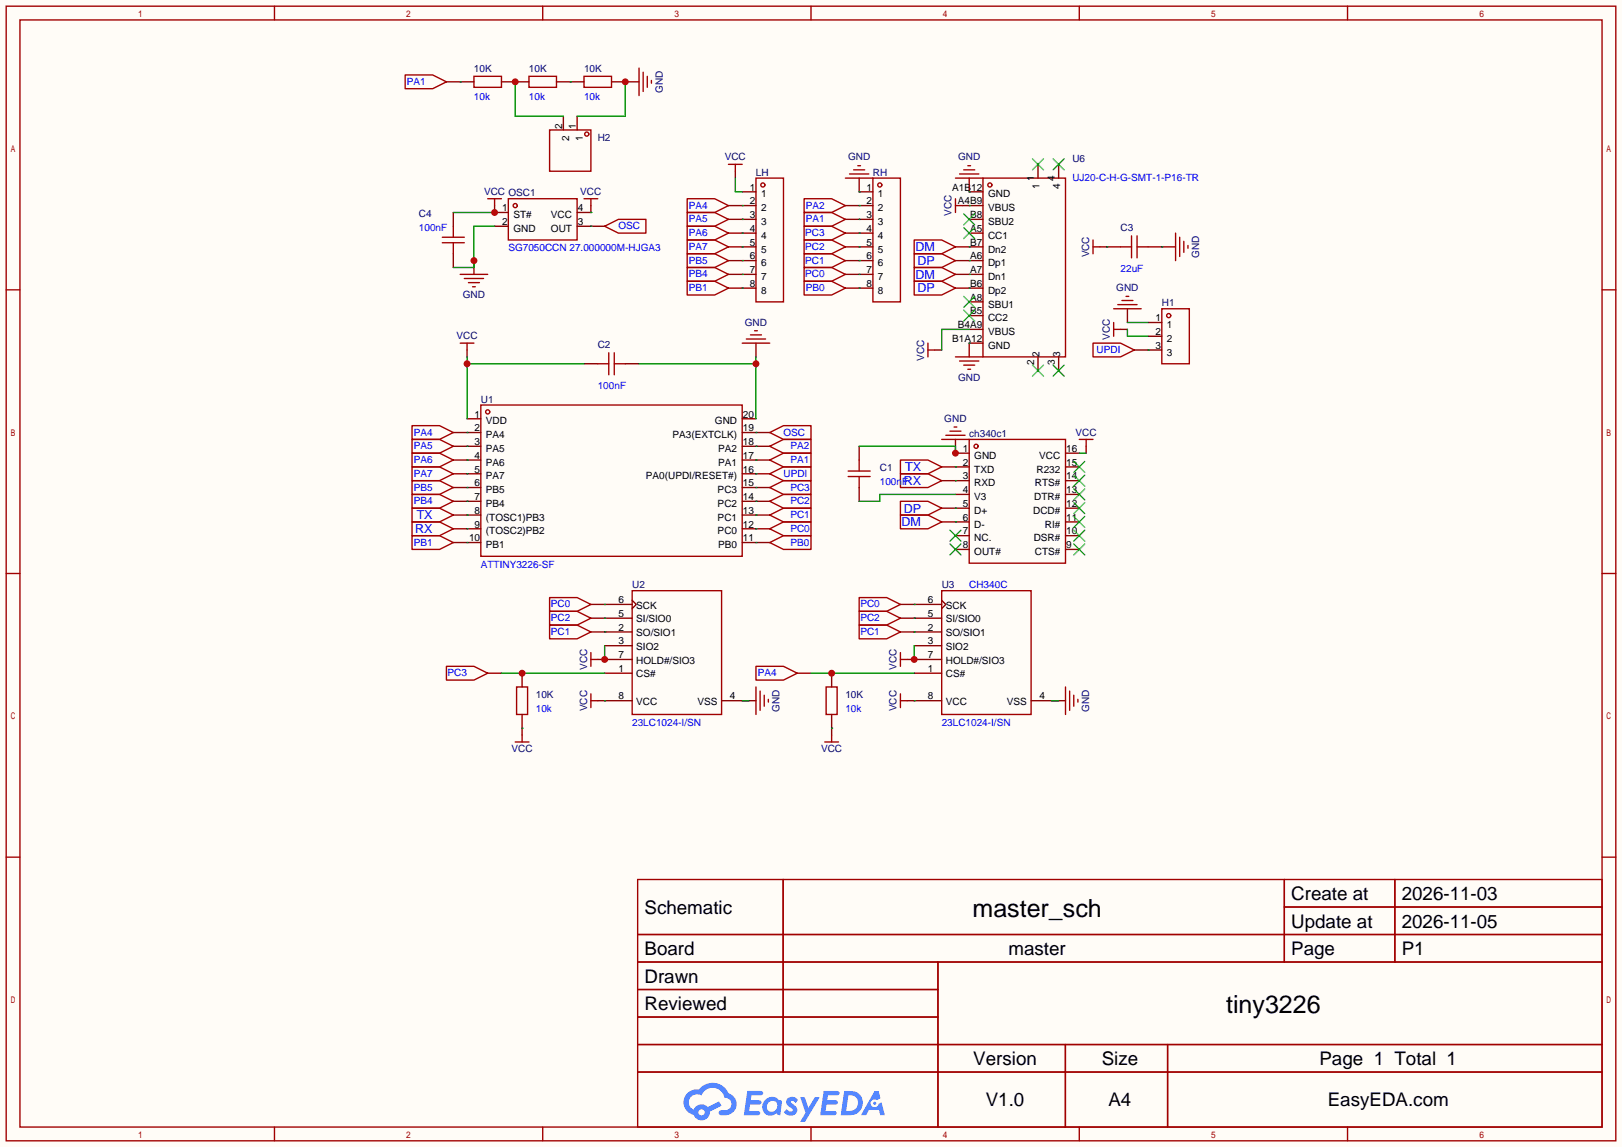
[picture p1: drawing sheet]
<svg xmlns="http://www.w3.org/2000/svg" width="299mm" height="212mm" viewBox="0 0 299 212" stroke-linecap="round" stroke-linejoin="round" font-family="sans-serif">
<path d="M0 0h299.5v211.8h-299.5z" fill="#fffcf7"/>
<g fill="none" stroke="#a10000" stroke-width=".25">
<path d="M1.1 1.1h297.2v209.6h-297.2zM3.7 3.7h292.1v204.5h-292.1zM50.7 1.1v2.6M100.2 1.1v2.6M149.7 1.1v2.6M199.3 1.1v2.6M248.8 1.1v2.6M1.1 53.5h2.6M295.8 53.5h2.5M1.1 105.9h2.6M295.8 105.9h2.5M1.1 158.3h2.6"/>
<path d="M295.8 158.3h2.5M117.7 162.4h178.1v45.8h-178.1zM117.7 172.6h178.1M117.7 177.7h178.1M144.6 162.4v35.6M173.2 177.7v30.5M237.1 162.4v15.3M237.1 167.5h58.7M257.5 162.4v15.3M117.7 182.8h55.5M117.7 192.9h178.1M117.7 187.8h55.5"/>
<path d="M117.7 198h178.1M196.7 192.9v15.3M215.6 192.9v15.3M50.7 208.2v2.5M100.2 208.2v2.5M149.7 208.2v2.5M199.3 208.2v2.5M248.8 208.2v2.5"/>
</g>
<g fill="#5487ff">
<path d="M145.5 202.8a1.3 1.3 0 0 1 1.8 .3l-.4 .6a.54 .54 0 0 0-.9-.2l.1 .2a1.58 1.58 0 0 1 1.1 1.6 1.43 1.43 0 0 1-2.5 .1l.5-.6a.64 .64 0 0 0 .5 .5 .64 .64 0 0 0 .7-.3l-.2-.2a1.6 1.6 0 0 1-1-1.6z"/>
<path d="M147.7 202.7h.9l.7 1.9 1.1-1.9h.9l-2.7 4.5h-.9l1-1.7z"/>
<path d="M138 201.5h1.6a1.31 1.31 0 0 1 1.2 .2 .4 .4 0 0 1-.3 .6h-1.8l-.1 .9h1.6a.4 .4 0 0 1 .4 .4 .4 .4 0 0 1-.4 .4h-1.7l-.2 1.2h.8a1.23 1.23 0 0 1 1.2 .2 .39 .39 0 0 1-.3 .6h-2.7z"/>
<path d="M152.1 201.5h1.6a1.32 1.32 0 0 1 1.3 .2 .39 .39 0 0 1-.4 .6h-1.7l-.2 .9h1.7a.4 .4 0 0 1 .3 .4 .4 .4 0 0 1-.4 .4h-1.7l-.2 1.2h.8a1.23 1.23 0 0 1 1.2 .2 .39 .39 0 0 1-.3 .6h-2.7z"/>
<path d="M161.5 201.5h.7l.4 1.3-.7 .4a.75 .75 0 0 0-1.1 .3 .75 .75 0 0 0 .5 1 .75 .75 0 0 0 .9-.6l.6-.3 .6 2.4h-.9l-.2-1h-1.9l-.5 1h-.9z"/>
<path d="M155.9 201.5l-.7 4.5h1.5a2.27 2.27 0 0 0 2.6-2.3 2.27 2.27 0 0 0-2.7-2.2zM156.6 202.3a1.5 1.5 0 0 1 1.8 1.5 1.5 1.5 0 0 1-1.9 1.4h-.3z"/>
<path d="M141.3 203.1a1.62 1.62 0 0 0-.4 2.1 1.62 1.62 0 0 0 2 .7l.4-.3 .3 .3 .5 .1 .3-2.5-.2-.3h-.4a1.58 1.58 0 0 0-2.5-.1zM141.9 203.6a.99 .99 0 0 1 1.6 .3 .99 .99 0 0 1-.9 1.4 .94 .94 0 0 1-1-.5 .94 .94 0 0 1 .3-1.2z"/>
<path d="M126.9 201.9a2.37 2.37 0 0 0 1.2 4 1.54 1.54 0 0 0 1.7 1 1.54 1.54 0 0 0 1.3-1.6l2.1-1.1-.5-.8-2 1.1a1.57 1.57 0 0 0-2.6 .4 1.5 1.5 0 0 1-.8-2.1 1.5 1.5 0 0 1 2.2-.5 2.23 2.23 0 0 1 2.3-1.4 2.23 2.23 0 0 1 2 1.8 1.16 1.16 0 0 1 1.2 1.1 1.16 1.16 0 0 1-1 1.3h-.7a.47 .47 0 0 0-.6 .3 .47 .47 0 0 0 .4 .6 2.23 2.23 0 0 0 2.3-.7 2.23 2.23 0 0 0 .4-2.3 2.16 2.16 0 0 0-1.3-1.1 3.2 3.2 0 0 0-5.4-.7l-1.2 .1zM129 205.4a.58 .58 0 0 1 1.1 0 .58 .58 0 0 1-1.1 0z"/>
<circle cx="161.5" cy="203.8" r=".28"/>
</g>
<g fill="none" stroke="#a10000" stroke-width=".25">
<path d="M81.7 44.8h4M81.7 43.8h4M83.7 41.8v2M83.7 44.8v2.1M110.4 67.2h2M112.4 65.2v4M113.4 67.2h2M113.4 65.2v4M175.4 79.6h2M176.1 78.9h.6M76.1 96.4h5.1l2.5 1.3-2.5 1.2h-5.1zM76.1 93.9h5.1l2.5 1.2-2.5 1.3h-5.1z"/>
<path d="M156.6 87h4.1M156.6 88h4.1M158.6 85v2M158.6 88v2M166.2 87.5h5.1l2.6 1.3-2.6 1.2h-5.1zM166.2 85h5.1l2.6 1.2-2.6 1.3h-5.1zM173.9 81.2h5M174.6 80.4h3.6M178.9 81.2h17.8v22.8h-17.8zM199.3 81.2h2.5M200.5 81.2v1.2"/>
<circle cx="180.2" cy="82.4" r=".38"/>
</g>
<g fill="none" stroke="#870000" stroke-width=".25">
<path d="M83.7 39.2v2.6M83.7 46.9v2.5M107.8 67.2h2.6M115.4 67.2h2.6M83.7 97.7h2.5M83.7 95.1h2.5M158.6 82.4v2.6M158.6 90v2.6M173.9 86.2h5M173.9 88.8h5M176.4 81.2v2.5h2.5M176.4 91.3h2.5"/>
<path d="M176.4 93.9h2.5M176.4 96.4h2.5M176.4 98.9h2.5M196.7 83.7h2.6M196.7 86.2h2.6M196.7 88.8h2.6M196.7 91.3h2.6M196.7 93.9h2.6M196.7 96.4h2.6M196.7 98.9h2.6M200.5 82.4v1.3M176.4 101.5h2.5"/>
<path d="M196.7 101.5h2.6"/>
</g>
<g fill="none" stroke="#3c3" stroke-width=".25">
<path d="M175.4 97.9l2 2M177.4 97.9l-2 2M198.2 97.9l2.1 2M198.2 95.4l2.1 2M198.2 92.8l2.1 2.1M198.2 90.3l2.1 2M198.2 87.8l2.1 2M198.2 85.2l2.1 2M200.3 97.9l-2.1 2M200.3 95.4l-2.1 2M200.3 92.8l-2.1 2.1M200.3 90.3l-2.1 2"/>
<path d="M200.3 87.8l-2.1 2M200.3 85.2l-2.1 2M175.4 100.5l2 2M177.4 100.5l-2 2M198.2 100.5l2.1 2M200.3 100.5l-2.1 2"/>
</g>
<path d="M158.6 82.4h17.8v1.3M176.4 88.8h.1M176.4 86.2h.1M199.3 83.7h1.2" fill="none" stroke="#008700" stroke-width=".25"/>
<circle cx="176.4" cy="83.7" r=".63" fill="#c00"/>
<g fill="none" stroke="#008700" stroke-width=".25">
<path d="M178.9 35.4h.1M178.9 38h.1M178.9 45.6h.1M178.9 48.1h.1M178.9 50.7h.1M178.9 53.2h.1M118 67.2h21.6M139.6 65.9v11.4M178.9 63.4h.1M178.9 60.8h-5v3.8M176.4 93.9h.1M176.4 96.4h.1"/>
<path d="M176.4 91.3h-14v1.3h-3.8"/>
</g>
<g fill="none" stroke="#870000" stroke-width=".25">
<path d="M177.7 38h3.8M178.9 32.9v2.5h2.6M191.6 30.4v2.5M195.5 30.4v2.5M176.4 53.2h5.1M176.4 50.7h5.1M176.4 48.1h5.1M176.4 45.6h5.1M178.9 58.3h2.6M178.9 55.8h2.6M178.9 43.1h2.6M178.9 40.5h2.6"/>
<path d="M86.2 77.3h2.6M86.2 79.9h2.6M137 77.3h2.6M137 79.9h2.6M139.6 63.4v2.5M172.6 64.6h1.3M178.9 60.8h2.6M181.5 63.4h-2.6v2.5M191.6 65.9v2.6M195.5 65.9v2.6M86.2 82.4h2.6M86.2 85h2.6"/>
<path d="M86.2 87.5h2.6M86.2 90h2.6M86.2 92.6h2.6M86.2 95.1h2.6M86.2 97.7h2.6M137 82.4h2.6M137 85h2.6M137 87.5h2.6M137 90h2.6M137 92.6h2.6M137 95.1h2.6M137 97.7h2.6"/>
<path d="M173.9 93.9h2.5M173.9 96.4h2.5M86.2 100.2h2.6M137 100.2h2.6"/>
</g>
<g fill="none" stroke="#a10000" stroke-width=".25">
<path d="M176.4 32.9h5.1M176.4 36.7v2.5M176.4 38h1.3M177.2 32.1h3.5M177.9 31.4h2.1M178.7 30.6h.5M181.5 32.9h15.2v33h-15.2zM168.8 44.3h5.1l2.5 1.3-2.5 1.3h-5.1zM168.8 46.9h5.1l2.5 1.2-2.5 1.3h-5.1zM168.8 49.4h5.1l2.5 1.3-2.5 1.2h-5.1zM168.8 51.9h5.1l2.5 1.3-2.5 1.3h-5.1zM88.8 74.8h48.2v27.9h-48.2z"/>
<path d="M137 63.4h5.1M137.8 62.6h3.6M138.6 61.8h2M139.3 61.1h.5M171.3 63.4v2.5M171.3 64.6h1.3M176.4 65.9h5.1M177.2 66.7h3.5M177.9 67.4h2.1M178.7 68.2h.5M166.2 92.6h5.1l2.6 1.3-2.6 1.2h-5.1zM166.2 95.1h5.1l2.6 1.3-2.6 1.3h-5.1z"/>
<circle cx="182.8" cy="34.2" r=".38"/>
<circle cx="90" cy="76.1" r=".38"/>
</g>
<g fill="none" stroke="#3c3" stroke-width=".25">
<path d="M177.9 39.5l2.1 2M180 39.5l-2.1 2M190.6 29.3l2.1 2.1M192.7 29.3l-2.1 2.1M194.4 29.3l2.1 2.1M196.5 29.3l-2.1 2.1M177.9 57.3l2.1 2M177.9 54.7l2.1 2.1M177.9 42l2.1 2.1M180 57.3l-2.1 2M180 54.7l-2.1 2.1M180 42l-2.1 2.1"/>
<path d="M190.6 67.4l2.1 2.1M192.7 67.4l-2.1 2.1M194.4 67.4l2.1 2.1M196.5 67.4l-2.1 2.1"/>
</g>
<circle cx="139.6" cy="67.2" r=".63" fill="#c00"/>
<path d="M86.2 64.6v1.3" fill="none" stroke="#870000" stroke-width=".25"/>
<path d="M85 63.4h2.5M86.2 63.4v1.2" fill="none" stroke="#a10000" stroke-width=".25"/>
<path d="M86.2 65.9v11.4M86.2 67.2h21.6" fill="none" stroke="#008700" stroke-width=".25"/>
<circle cx="86.2" cy="67.2" r=".63" fill="#c00"/>
<g fill="none" stroke="#008700" stroke-width=".25">
<path d="M109.1 39.2h.1M91.3 41.8h-3.8v7.6h-3.8M204.3 45.6h.1M214.5 45.6h.1M86.2 79.9h.1M86.2 95.1h.1M86.2 97.7h.1M86.2 82.4h.1M86.2 85h.1M86.2 87.5h.1M86.2 90h.1M86.2 92.6h.1"/>
<path d="M139.6 92.6h.1M139.6 82.4h.1M139.6 85h.1M139.6 95.1h.1M139.6 90h.1M139.6 97.7h.1M139.6 87.5h.1M86.2 100.2h.1M139.6 100.2h.1"/>
</g>
<g fill="none" stroke="#870000" stroke-width=".25">
<path d="M82.4 15.1h2.6M91.3 39.2h2.6M109.1 38v1.2h-2.5M134.5 38h2.5M156.1 38h2.5M87.5 48.1v2.6M91.3 41.8h2.6M106.6 41.8h2.5M134.5 50.7h2.5M134.5 43.1h2.5M134.5 45.6h2.5M134.5 53.2h2.5"/>
<path d="M134.5 40.5h2.5M134.5 48.1h2.5M156.1 50.7h2.5M156.1 43.1h2.5M156.1 45.6h2.5M156.1 53.2h2.5M156.1 40.5h2.5M156.1 48.1h2.5M203.1 45.6h3.8M212 45.6h5M83.7 79.9h2.5M209.4 64.6h2.6"/>
<path d="M83.7 92.6h2.5M83.7 90h2.5M83.7 87.5h2.5M83.7 85h2.5M83.7 82.4h2.5M139.6 95.1h2.5M139.6 97.7h2.5M139.6 92.6h2.5M139.6 90h2.5M139.6 87.5h2.5M139.6 85h2.5M139.6 82.4h2.5"/>
<path d="M83.7 100.2h2.5M109.1 114.2h2.5M109.1 111.6h2.5M109.1 116.7h2.5M139.6 100.2h2.5M166.2 114.2h2.6M166.2 111.6h2.6M166.2 116.7h2.6M90 124.3h2.6M96.4 124.3v2.6M96.4 132v2.5M147.2 124.3h2.5"/>
<path d="M153.5 124.3v2.6M153.5 132v2.5"/>
</g>
<g fill="none" stroke="#a10000" stroke-width=".25">
<path d="M74.8 13.8h5.1l2.5 1.3-2.5 1.3h-5.1zM93.9 36.7h12.7v7.6h-12.7zM107.8 36.7h2.6M109.1 36.7v1.3M126.9 36.7h5.1l2.5 1.3-2.5 1.2h-5.1zM126.9 39.2h5.1l2.5 1.3-2.5 1.3h-5.1zM148.5 39.2h5l2.6 1.3-2.6 1.3h-5zM148.5 36.7h5l2.6 1.3-2.6 1.2h-5zM85 50.7h5M85.7 51.4h3.6M86.5 52.2h2M87.2 53h.6"/>
<path d="M126.9 49.4h5.1l2.5 1.3-2.5 1.2h-5.1zM126.9 41.8h5.1l2.5 1.3-2.5 1.2h-5.1zM126.9 51.9h5.1l2.5 1.3-2.5 1.3h-5.1zM126.9 44.3h5.1l2.5 1.3-2.5 1.3h-5.1zM126.9 46.9h5.1l2.5 1.2-2.5 1.3h-5.1zM148.5 44.3h5l2.6 1.3-2.6 1.3h-5zM148.5 46.9h5l2.6 1.2-2.6 1.3h-5zM148.5 51.9h5l2.6 1.3-2.6 1.3h-5zM148.5 49.4h5l2.6 1.3-2.6 1.2h-5zM148.5 41.8h5l2.6 1.3-2.6 1.2h-5zM201.8 45.6h1.3M201.8 44.3v2.6"/>
<path d="M206.9 45.6h2M208.9 43.6v4M209.9 45.6h2.1M209.9 43.6v4M217 43.1v5M217.8 43.8v3.6M218.6 44.6v2M219.3 45.3v.5M76.1 78.6h5.1l2.5 1.3-2.5 1.3h-5.1zM201.8 63.4h5.1l2.5 1.2-2.5 1.3h-5.1zM76.1 98.9h5.1l2.5 1.3-2.5 1.3h-5.1zM76.1 91.3h5.1l2.5 1.3-2.5 1.3h-5.1z"/>
<path d="M76.1 88.8h5.1l2.5 1.2-2.5 1.3h-5.1zM76.1 83.7h5.1l2.5 1.3-2.5 1.2h-5.1zM76.1 81.2h5.1l2.5 1.2-2.5 1.3h-5.1zM76.1 86.2h5.1l2.5 1.3-2.5 1.3h-5.1zM142.1 95.1l2.6-1.2h5v2.5h-5zM142.1 97.7l2.6-1.3h5v2.5h-5zM142.1 92.6l2.6-1.3h5v2.6h-5zM142.1 90l2.6-1.2h5v2.5h-5zM142.1 87.5l2.6-1.3h5v2.6h-5zM142.1 85l2.6-1.3h5v2.5h-5zM142.1 82.4l2.6-1.2h5v2.5h-5zM101.5 112.9h5.1l2.5 1.3-2.5 1.2h-5.1z"/>
<path d="M101.5 110.4h5.1l2.5 1.2-2.5 1.3h-5.1zM101.5 115.4h5.1l2.5 1.3-2.5 1.3h-5.1zM142.1 100.2l2.6-1.3h5v2.6h-5zM158.6 115.4h5.1l2.5 1.3-2.5 1.3h-5.1zM158.6 112.9h5.1l2.5 1.3-2.5 1.2h-5.1zM158.6 110.4h5.1l2.5 1.2-2.5 1.3h-5.1zM82.4 123.1h5.1l2.5 1.2-2.5 1.3h-5.1zM95.4 126.9h2v5.1h-2zM139.6 123.1h5.1l2.5 1.2-2.5 1.3h-5.1zM152.5 126.9h2.1v5.1h-2.1z"/>
<circle cx="95.1" cy="38" r=".38"/>
</g>
<circle cx="87.5" cy="48.1" r=".63" fill="#c00"/>
<path d="M91.3 38v1.2M109.1 41.8h2.5M139.6 79.9h2.5" fill="none" stroke="#870000" stroke-width=".25"/>
<path d="M90 36.7h2.6M91.3 36.7v1.3M111.6 41.8l2.6-1.3h5.1v2.6h-5.1zM142.1 79.9l2.6-1.3h5v2.6h-5z" fill="none" stroke="#a10000" stroke-width=".25"/>
<path d="M83.7 39.2h7.6M109.1 41.8h.1" fill="none" stroke="#008700" stroke-width=".25"/>
<circle cx="91.3" cy="39.2" r=".63" fill="#c00"/>
<g fill="none" stroke="#008700" stroke-width=".25">
<path d="M85 15.1h.1M105.3 15.1h.1M135.8 32.9v2.5h1.2M137 38h.1M158.6 35.4h.1M158.6 38h.1M137 40.5h.1M137 43.1h.1M137 45.6h.1M137 48.1h.1M137 50.7h.1M137 53.2h.1"/>
<path d="M158.6 43.1h.1M158.6 45.6h.1M158.6 48.1h.1M158.6 50.7h.1M158.6 53.2h.1M158.6 40.5h.1M208.2 59.6h3.8M139.6 79.9h.1M208.2 60.8v1.3h3.8M212 64.6h.1M111.6 111.6h.1M111.6 114.2h.1"/>
<path d="M111.6 116.7h.1M168.8 111.6h.1M168.8 114.2h.1M168.8 116.7h.1M168.8 119.3v2.5"/>
</g>
<g fill="none" stroke="#a10000" stroke-width=".25">
<path d="M87.5 14.1h5.1v2h-5.1zM97.7 14.1h5v2h-5zM107.8 14.1h5.1v2h-5.1zM118 12.6v5.1M118.7 13.3v3.6M119.5 14.1v2M120.3 14.9v.5M134.5 30.4h2.5M135.8 30.4v1.2M139.6 32.9h5.1v22.9h-5.1zM156.1 32.9h5.1M156.8 32.1h3.6"/>
<path d="M157.6 31.4h2M158.4 30.6h.5M161.2 32.9h5v22.9h-5zM205.6 57h5.1M205.6 59.6v2.5M206.4 56.3h3.5M207.1 55.5h2.1M207.9 54.7h.5M214.5 57h5.1v10.2h-5.1zM205.6 60.8h1.3M116.7 109.1h16.5v22.9h-16.5zM173.9 109.1h16.5v22.9h-16.5z"/>
<path d="M109.1 121.8h1.3M109.1 120.5v2.6M166.2 120.5v2.6M166.2 121.8h1.3"/>
<circle cx="140.8" cy="34.2" r=".38"/>
<circle cx="162.4" cy="34.2" r=".38"/>
<circle cx="215.8" cy="58.3" r=".38"/>
</g>
<g fill="none" stroke="#870000" stroke-width=".25">
<path d="M85 15.1h2.5M92.6 15.1h5.1M102.7 15.1h5.1M112.9 15.1h5.1M135.8 31.6v1.3M137 35.4h2.6M137 38h2.6M158.6 32.9v2.5h2.6M158.6 38h2.6M137 40.5h2.6M137 43.1h2.6M137 45.6h2.6"/>
<path d="M137 48.1h2.6M137 50.7h2.6M137 53.2h2.6M158.6 40.5h2.6M158.6 43.1h2.6M158.6 45.6h2.6M158.6 48.1h2.6M158.6 50.7h2.6M158.6 53.2h2.6M208.2 57v2.6M212 59.6h2.5M206.9 60.8h1.3"/>
<path d="M212 62.1h2.5M212 64.6h2.5M111.6 116.7h5.1M111.6 119.3h5.1M111.6 114.2h5.1M111.6 111.6h5.1M116.7 110.9l.8 .7-.8 .8M168.8 116.7h5.1M168.8 119.3h5.1M168.8 114.2h5.1M168.8 111.6h5.1M173.9 110.9l.7 .7-.7 .8"/>
<path d="M110.4 121.8h6.3M111.6 124.3h5.1M111.6 129.4h5.1M133.2 129.4h5.1M167.5 121.8h6.4M168.8 124.3h5.1M168.8 129.4h5.1M190.4 129.4h5.1"/>
</g>
<circle cx="168.8" cy="121.8" r=".63" fill="#c00"/>
<path d="M111.6 119.3v2.5" fill="none" stroke="#008700" stroke-width=".25"/>
<circle cx="111.6" cy="121.8" r=".63" fill="#c00"/>
<path d="M104 21.5v2.5M106.6 21.5v2.5M110.4 129.4h1.2M137 129.4h2.6M167.5 129.4h1.3M194.2 129.4h2.5" fill="none" stroke="#870000" stroke-width=".25"/>
<g fill="none" stroke="#a10000" stroke-width=".25">
<path d="M101.5 24h7.6v7.6h-7.6zM109.1 129.4h1.3M109.1 128.1v2.6M139.6 126.9v5.1M140.3 127.6v3.6M141.1 128.4v2M141.9 129.2v.5M166.2 128.1v2.6M166.2 129.4h1.3M196.7 126.9v5.1M197.5 127.6v3.6M198.2 128.4v2"/>
<path d="M199 129.2v.5"/>
<circle cx="108.3" cy="24.8" r=".38"/>
</g>
<path d="M115.4 15.1v6.4h-8.8M111.6 129.4h.1M137 129.4h1.3M168.8 129.4h.1M194.2 129.4h1.3" fill="none" stroke="#008700" stroke-width=".25"/>
<circle cx="115.4" cy="15.1" r=".63" fill="#c00"/>
<path d="M95.1 15.1v6.4h8.9" fill="none" stroke="#008700" stroke-width=".25"/>
<circle cx="95.1" cy="15.1" r=".63" fill="#c00"/>
<path d="M96.4 134.5v1.3M153.5 134.5v1.3" fill="none" stroke="#870000" stroke-width=".25"/>
<path d="M95.1 137h2.6M96.4 135.8v1.2M152.3 137h2.5M153.5 135.8v1.2" fill="none" stroke="#a10000" stroke-width=".25"/>
<path d="M96.4 134.5h.1M149.7 124.3h19.1M153.5 134.5h.1" fill="none" stroke="#008700" stroke-width=".25"/>
<circle cx="153.5" cy="124.3" r=".63" fill="#c00"/>
<path d="M92.6 124.3h19" fill="none" stroke="#008700" stroke-width=".25"/>
<circle cx="96.4" cy="124.3" r=".63" fill="#c00"/>
<g font-size="4.6">
<text x="179.6" y="169.4">master_sch</text>
<text x="226.4" y="187.1">tiny3226</text>
</g>
<g font-size="3.5">
<text x="238.4" y="166.2">Create at</text>
<text x="258.8" y="166.2">2026-11-03</text>
<text x="119" y="168.8">Schematic</text>
<text x="238.4" y="171.3">Update at</text>
<text x="258.8" y="171.3">2026-11-05</text>
<text x="119" y="176.4">Board</text>
<text x="186.2" y="176.4">master</text>
<text x="238.4" y="176.4">Page</text>
<text x="258.8" y="176.4">P1</text>
<text x="119" y="181.5">Drawn</text>
<text x="119" y="186.6">Reviewed</text>
<text x="179.7" y="196.7">Version</text>
<text x="203.4" y="196.7">Size</text>
<text x="243.6" y="196.7">Page 1 Total 1</text>
<text x="182" y="204.3">V1.0</text>
<text x="204.7" y="204.3">A4</text>
<text x="245.1" y="204.3">EasyEDA.com</text>
</g>
<g font-size="2.3" fill="#00f">
<text x="169" y="46.4">DM</text>
<text x="169" y="51.5">DM</text>
<text x="169.4" y="48.9">DP</text>
<text x="169.4" y="54">DP</text>
<text x="166.8" y="89.6">RX</text>
<text x="167.1" y="87">TX</text>
<text x="76.9" y="95.9">TX</text>
<text x="166.8" y="94.7">DP</text>
<text x="76.7" y="98.5">RX</text>
<text x="166.5" y="97.2">DM</text>
</g>
<g font-size="1.8" fill="#00f">
<text x="75.1" y="15.7">PA1</text>
<text x="87.5" y="18.5">10k</text>
<text x="97.7" y="18.5">10k</text>
<text x="107.8" y="18.5">10k</text>
<text x="198" y="33.4">UJ20-C-H-G-SMT-1-P16-TR</text>
<text x="127.2" y="38.5">PA4</text>
<text x="127.2" y="41.1">PA5</text>
<text x="148.8" y="41.1">PA1</text>
<text x="148.8" y="38.5">PA2</text>
<text x="77.3" y="42.6">100nF</text>
<text x="93.9" y="46.4">SG7050CCN 27.000000M-HJGA3</text>
<text x="114.2" y="42.3">OSC</text>
<text x="127.2" y="43.6">PA6</text>
<text x="127.2" y="46.1">PA7</text>
<text x="148.7" y="46.1">PC2</text>
<text x="148.7" y="43.6">PC3</text>
<text x="127.2" y="51.2">PB4</text>
<text x="127.2" y="53.8">PB1</text>
<text x="127.2" y="48.7">PB5</text>
<text x="148.7" y="48.7">PC1</text>
<text x="148.7" y="51.2">PC0</text>
<text x="148.8" y="53.8">PB0</text>
<text x="206.9" y="50.2">22uF</text>
<text x="202.5" y="65.2">UPDI</text>
<text x="110.4" y="71.8">100nF</text>
<text x="76.4" y="83">PA5</text>
<text x="76.4" y="80.4">PA4</text>
<text x="144.7" y="80.4">OSC</text>
<text x="145.9" y="83">PA2</text>
<text x="76.4" y="85.5">PA6</text>
<text x="76.4" y="88.1">PA7</text>
<text x="144.7" y="88.1">UPDI</text>
<text x="145.9" y="85.5">PA1</text>
<text x="162.4" y="89.6">100nF</text>
<text x="76.4" y="93.1">PB4</text>
<text x="76.4" y="90.6">PB5</text>
<text x="145.9" y="95.7">PC1</text>
<text x="145.9" y="93.1">PC2</text>
<text x="145.9" y="90.6">PC3</text>
<text x="76.4" y="100.8">PB1</text>
<text x="145.9" y="98.2">PC0</text>
<text x="145.9" y="100.8">PB0</text>
<text x="88.8" y="104.8">ATTINY3226-SF</text>
<text x="101.7" y="112.2">PC0</text>
<text x="158.8" y="112.2">PC0</text>
<text x="178.9" y="108.6">CH340C</text>
<text x="101.7" y="114.7">PC2</text>
<text x="101.7" y="117.3">PC1</text>
<text x="158.8" y="117.3">PC1</text>
<text x="158.8" y="114.7">PC2</text>
<text x="82.6" y="124.9">PC3</text>
<text x="139.9" y="124.9">PA4</text>
<text x="98.9" y="131.5">10k</text>
<text x="156.1" y="131.5">10k</text>
<text x="116.7" y="134">23LC1024-I/SN</text>
<text x="173.9" y="134">23LC1024-I/SN</text>
</g>
<g font-size="1.8" fill="#000080">
<text x="87.5" y="13.4">10K</text>
<text x="97.7" y="13.4">10K</text>
<text x="107.8" y="13.4">10K</text>
<text x="122.3" y="17.2" transform="rotate(-90 122.3 17.2)">GND</text>
<text x="110.4" y="26.1">H2</text>
<text x="133.8" y="29.6">VCC</text>
<text x="156.6" y="29.6">GND</text>
<text x="176.9" y="29.6">GND</text>
<text x="198" y="29.9">U6</text>
<text x="89.4" y="36">VCC OSC1</text>
<text x="107.1" y="36">VCC</text>
<text x="139.6" y="32.4">LH</text>
<text x="161.2" y="32.4">RH</text>
<text x="77.3" y="40.1">C4</text>
<text x="175.7" y="39.9" transform="rotate(-90 175.7 39.9)">VCC</text>
<text x="201.1" y="47.5" transform="rotate(-90 201.1 47.5)">VCC</text>
<text x="206.9" y="42.6">C3</text>
<text x="221.4" y="47.6" transform="rotate(-90 221.4 47.6)">GND</text>
<text x="206.1" y="53.8">GND</text>
<text x="85.4" y="55">GND</text>
<text x="214.5" y="56.6">H1</text>
<text x="84.3" y="62.7">VCC</text>
<text x="110.4" y="64.2">C2</text>
<text x="137.5" y="60.1">GND</text>
<text x="204.9" y="62.8" transform="rotate(-90 204.9 62.8)">VCC</text>
<text x="170.6" y="66.6" transform="rotate(-90 170.6 66.6)">VCC</text>
<text x="176.9" y="70.3">GND</text>
<text x="88.8" y="74.3">U1</text>
<text x="174.3" y="77.9">GND</text>
<text x="178.9" y="80.7">ch340c1</text>
<text x="198.6" y="80.4">VCC</text>
<text x="162.4" y="87">C1</text>
<text x="116.7" y="108.6">U2</text>
<text x="173.9" y="108.6">U3</text>
<text x="108.4" y="123.7" transform="rotate(-90 108.4 123.7)">VCC</text>
<text x="165.5" y="123.7" transform="rotate(-90 165.5 123.7)">VCC</text>
<text x="98.9" y="129">10K</text>
<text x="108.4" y="131.4" transform="rotate(-90 108.4 131.4)">VCC</text>
<text x="143.9" y="131.5" transform="rotate(-90 143.9 131.5)">GND</text>
<text x="156.1" y="129">10K</text>
<text x="165.5" y="131.4" transform="rotate(-90 165.5 131.4)">VCC</text>
<text x="201.1" y="131.5" transform="rotate(-90 201.1 131.5)">GND</text>
<text x="94.4" y="138.9">VCC</text>
<text x="151.6" y="138.9">VCC</text>
</g>
<g font-size="1.8">
<text x="103.8" y="23.9" transform="rotate(-90 103.8 23.9)">2</text>
<text x="106.3" y="23.9" transform="rotate(-90 106.3 23.9)">1</text>
<text x="105.1" y="26" transform="rotate(-90 105.1 26)">2</text>
<text x="107.6" y="26" transform="rotate(-90 107.6 26)">1</text>
<text x="138.4" y="35.2">1</text>
<text x="160" y="35.2">1</text>
<text x="175.8" y="35.2">A1B12</text>
<text x="190.9" y="33.4" transform="rotate(-90 190.9 33.4)">1</text>
<text x="191.9" y="34.9" transform="rotate(-90 191.9 34.9)">1</text>
<text x="194.7" y="33.4" transform="rotate(-90 194.7 33.4)">4</text>
<text x="195.8" y="34.9" transform="rotate(-90 195.8 34.9)">4</text>
<text x="92.7" y="39">1</text>
<text x="92.7" y="41.6">2</text>
<text x="94.8" y="40.3">ST#</text>
<text x="101.7" y="40.3">VCC</text>
<text x="106.7" y="41.6">3</text>
<text x="106.7" y="39">4</text>
<text x="138.4" y="37.7">2</text>
<text x="138.4" y="40.3">3</text>
<text x="140.5" y="36.5">1</text>
<text x="140.5" y="39">2</text>
<text x="140.5" y="41.6">3</text>
<text x="160" y="37.7">2</text>
<text x="160" y="40.3">3</text>
<text x="162.1" y="36.5">1</text>
<text x="162.1" y="39">2</text>
<text x="162.1" y="41.6">3</text>
<text x="176.8" y="37.7">A4B9</text>
<text x="179.1" y="40.3">B8</text>
<text x="182.4" y="41.6">SBU2</text>
<text x="182.4" y="39">VBUS</text>
<text x="182.4" y="36.5">GND</text>
<text x="94.8" y="42.8">GND</text>
<text x="101.7" y="42.8">OUT</text>
<text x="138.4" y="42.8">4</text>
<text x="138.4" y="45.4">5</text>
<text x="138.4" y="47.9">6</text>
<text x="140.5" y="44.1">4</text>
<text x="140.5" y="46.6">5</text>
<text x="160" y="42.8">4</text>
<text x="160" y="45.4">5</text>
<text x="160" y="47.9">6</text>
<text x="162.1" y="44.1">4</text>
<text x="162.1" y="46.6">5</text>
<text x="179.1" y="47.9">A6</text>
<text x="179.1" y="45.4">B7</text>
<text x="179.1" y="42.8">A5</text>
<text x="182.4" y="46.6">Dn2</text>
<text x="182.4" y="44.1">CC1</text>
<text x="138.4" y="50.4">7</text>
<text x="138.4" y="53">8</text>
<text x="140.5" y="49.2">6</text>
<text x="140.5" y="51.7">7</text>
<text x="160" y="50.4">7</text>
<text x="160" y="53">8</text>
<text x="162.1" y="49.2">6</text>
<text x="162.1" y="51.7">7</text>
<text x="179.1" y="53">B6</text>
<text x="179.1" y="50.4">A7</text>
<text x="182.4" y="51.7">Dn1</text>
<text x="182.4" y="49.2">Dp1</text>
<text x="140.5" y="54.3">8</text>
<text x="162.1" y="54.3">8</text>
<text x="179.1" y="58.1">B5</text>
<text x="179.1" y="55.5">A8</text>
<text x="182.4" y="59.3">CC2</text>
<text x="182.4" y="56.8">SBU1</text>
<text x="182.4" y="54.3">Dp2</text>
<text x="213.3" y="59.3">1</text>
<text x="175.8" y="63.1">B1A12</text>
<text x="176.8" y="60.6">B4A9</text>
<text x="182.4" y="64.4">GND</text>
<text x="182.4" y="61.9">VBUS</text>
<text x="191.9" y="65.9" transform="rotate(-90 191.9 65.9)">2</text>
<text x="195.8" y="65.9" transform="rotate(-90 195.8 65.9)">3</text>
<text x="213.3" y="61.9">2</text>
<text x="213.3" y="64.4">3</text>
<text x="215.4" y="60.6">1</text>
<text x="215.4" y="63.1">2</text>
<text x="215.4" y="65.7">3</text>
<text x="190.9" y="67.4" transform="rotate(-90 190.9 67.4)">2</text>
<text x="194.7" y="67.4" transform="rotate(-90 194.7 67.4)">3</text>
<text x="87.6" y="77.1">1</text>
<text x="137.2" y="77.1">20</text>
<text x="87.6" y="79.7">2</text>
<text x="87.6" y="82.2">3</text>
<text x="89.7" y="78.4">VDD</text>
<text x="89.7" y="80.9">PA4</text>
<text x="89.7" y="83.5">PA5</text>
<text x="124.2" y="80.9">PA3(EXTCLK)</text>
<text x="132" y="78.4">GND</text>
<text x="132.6" y="83.5">PA2</text>
<text x="137.2" y="82.2">18</text>
<text x="137.2" y="79.7">19</text>
<text x="177.8" y="83.5">1</text>
<text x="196.8" y="83.5">16</text>
<text x="87.6" y="84.7">4</text>
<text x="87.6" y="87.3">5</text>
<text x="87.6" y="89.8">6</text>
<text x="89.7" y="86">PA6</text>
<text x="89.7" y="88.5">PA7</text>
<text x="119.3" y="88.5">PA0(UPDI/RESET#)</text>
<text x="132.6" y="86">PA1</text>
<text x="137.2" y="89.8">15</text>
<text x="137.2" y="87.3">16</text>
<text x="137.2" y="84.7">17</text>
<text x="177.8" y="86">2</text>
<text x="177.8" y="88.5">3</text>
<text x="179.9" y="84.7">GND</text>
<text x="179.9" y="87.3">TXD</text>
<text x="179.9" y="89.8">RXD</text>
<text x="191.1" y="89.8">RTS#</text>
<text x="191.4" y="87.3">R232</text>
<text x="191.9" y="84.7">VCC</text>
<text x="196.8" y="88.5">14</text>
<text x="196.8" y="86">15</text>
<text x="87.6" y="92.4">7</text>
<text x="87.6" y="94.9">8</text>
<text x="89.7" y="91.1">PB5</text>
<text x="89.7" y="93.6">PB4</text>
<text x="132.5" y="93.6">PC2</text>
<text x="132.5" y="91.1">PC3</text>
<text x="137.2" y="94.9">13</text>
<text x="137.2" y="92.4">14</text>
<text x="177.8" y="91.1">4</text>
<text x="177.8" y="93.6">5</text>
<text x="179.9" y="92.4">V3</text>
<text x="179.9" y="94.9">D+</text>
<text x="190.8" y="94.9">DCD#</text>
<text x="191" y="92.4">DTR#</text>
<text x="196.8" y="93.6">12</text>
<text x="196.8" y="91.1">13</text>
<text x="86.6" y="100">10</text>
<text x="87.6" y="97.4">9</text>
<text x="89.7" y="96.2">(TOSC1)PB3</text>
<text x="89.7" y="98.7">(TOSC2)PB2</text>
<text x="89.7" y="101.2">PB1</text>
<text x="132.5" y="98.7">PC0</text>
<text x="132.5" y="96.2">PC1</text>
<text x="132.6" y="101.2">PB0</text>
<text x="137.2" y="100">11</text>
<text x="137.2" y="97.4">12</text>
<text x="177.8" y="96.2">6</text>
<text x="177.8" y="98.7">7</text>
<text x="177.8" y="101.2">8</text>
<text x="179.9" y="97.4">D-</text>
<text x="179.9" y="100">NC.</text>
<text x="190.9" y="100">DSR#</text>
<text x="192.9" y="97.4">RI#</text>
<text x="196.8" y="101.2">9</text>
<text x="196.8" y="98.7">10</text>
<text x="196.8" y="96.2">11</text>
<text x="179.9" y="102.5">OUT#</text>
<text x="191.1" y="102.5">CTS#</text>
<text x="114.2" y="113.9">5</text>
<text x="114.2" y="111.4">6</text>
<text x="117.5" y="112.4">SCK</text>
<text x="171.3" y="113.9">5</text>
<text x="171.3" y="111.4">6</text>
<text x="174.6" y="112.4">SCK</text>
<text x="114.2" y="116.5">2</text>
<text x="114.2" y="119">3</text>
<text x="117.5" y="117.5">SO/SIO1</text>
<text x="117.5" y="115">SI/SIO0</text>
<text x="171.3" y="116.5">2</text>
<text x="171.3" y="119">3</text>
<text x="174.6" y="117.5">SO/SIO1</text>
<text x="174.6" y="115">SI/SIO0</text>
<text x="114.2" y="124.1">1</text>
<text x="114.2" y="121.6">7</text>
<text x="117.5" y="125.1">CS#</text>
<text x="117.5" y="120">SIO2</text>
<text x="117.5" y="122.6">HOLD#/SIO3</text>
<text x="171.3" y="124.1">1</text>
<text x="171.3" y="121.6">7</text>
<text x="174.6" y="125.1">CS#</text>
<text x="174.6" y="120">SIO2</text>
<text x="174.6" y="122.6">HOLD#/SIO3</text>
<text x="114.2" y="129.2">8</text>
<text x="117.5" y="130.2">VCC</text>
<text x="128.8" y="130.2">VSS</text>
<text x="134.7" y="129.2">4</text>
<text x="171.3" y="129.2">8</text>
<text x="174.6" y="130.2">VCC</text>
<text x="185.9" y="130.2">VSS</text>
<text x="191.9" y="129.2">4</text>
</g>
</svg>
